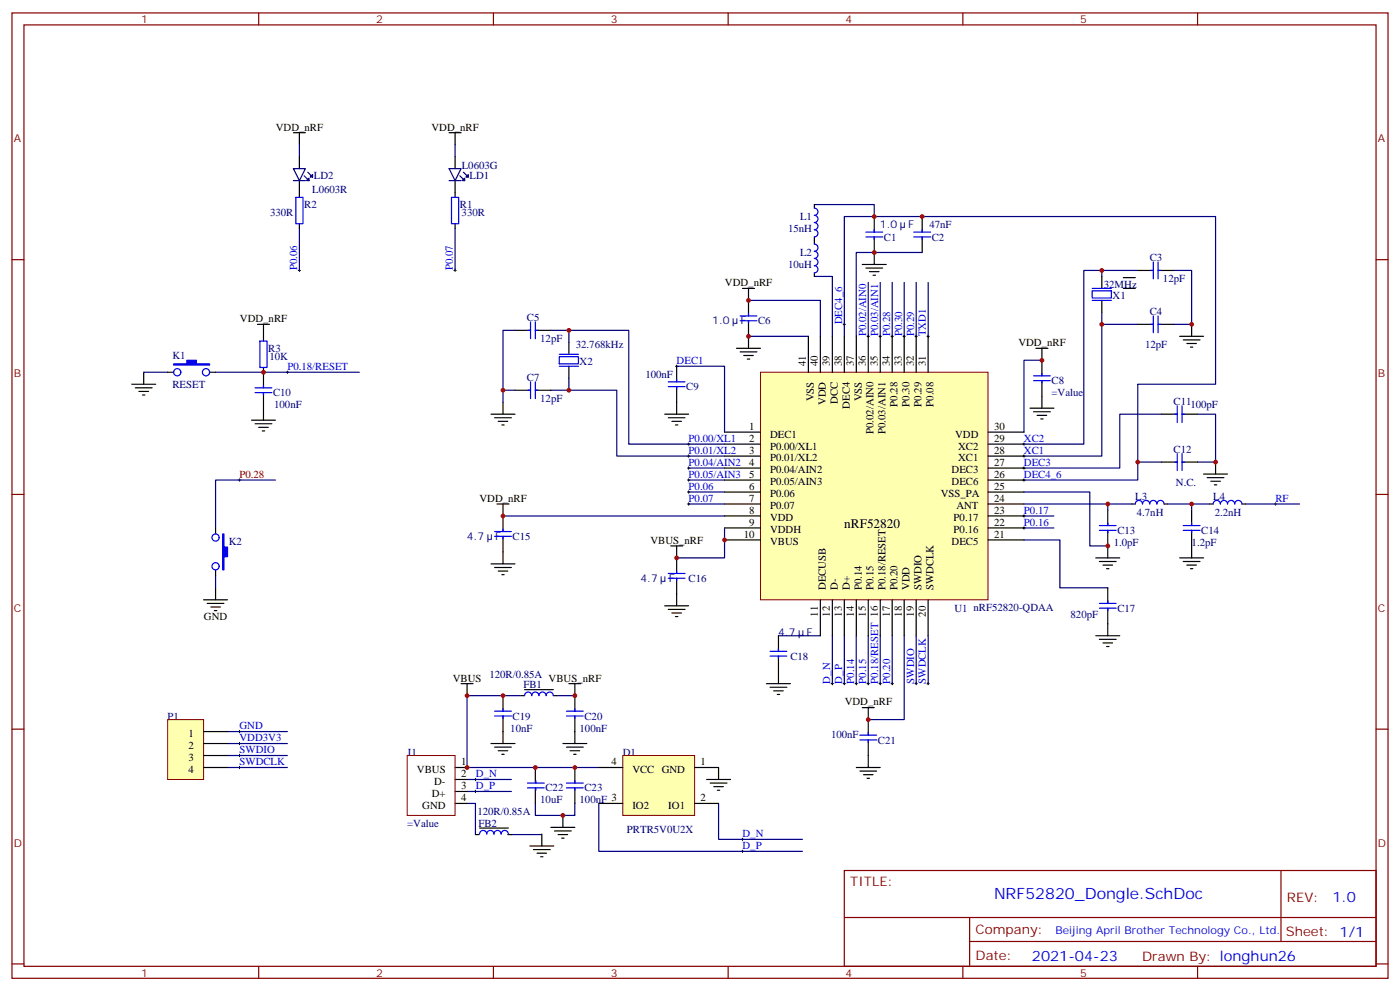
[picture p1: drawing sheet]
<svg xmlns="http://www.w3.org/2000/svg" width="412mm" height="292mm" viewBox="0 0 412 292" stroke-linecap="round" stroke-linejoin="round" font-family="sans-serif">
<g fill="none" stroke="#000" stroke-width=".29">
<path d="M87.8 79.7h.7M88.2 79.3v.7M133.7 79.7h.7M134.1 79.3v.7M248.4 95.5h.7M248.7 95.2v.7M255.4 99.1h.7M255.8 98.7v.7M258.9 99.1h.7M259.3 98.7v.7M262.5 99.1h.7M262.8 98.7v.7"/>
<path d="M266 99.1h.7M266.3 98.7v.7M269.5 99.1h.7M269.9 98.7v.7M273 99.1h.8M273.4 98.7v.7M84.3 109.6h.7M84.7 109.3v.7M199 107.9h.7M199.3 107.5v.7M202.5 130.8h.7M202.5 134.3h.7"/>
<path d="M202.5 137.9h.7M202.8 130.5v.7M202.8 134v.7M202.8 137.5v.7M301.3 130.8h.7M301.3 134.3h.7M301.3 137.9h.7M301.6 130.5v.7M301.6 134v.7M301.6 137.5v.7M70.2 141.4h.7M70.6 141v.7"/>
<path d="M202.5 148.4h.7M202.5 144.9h.7M202.5 141.4h.7M202.8 141v.7M202.8 144.6v.7M202.8 148.1v.7M301.3 141.4h.7M301.3 155.5h.7M301.3 152h.7M301.6 141v.7M301.6 151.6v.7M301.6 155.2v.7"/>
<path d="M375.4 148.4h.7M375.7 148.1v.7M70.2 215.5h.7M70.2 219h.7M70.6 215.1v.7M70.6 218.7v.7M244.8 201.4h.7M245.2 201v.7M248.4 201.4h.7M248.7 201v.7M251.9 201.4h.7M252.2 201v.7"/>
<path d="M255.4 201.4h.7M255.8 201v.7M258.9 201.4h.7M259.3 201v.7M262.5 201.4h.7M262.8 201v.7M269.5 201.4h.7M269.9 201v.7M273 201.4h.8M273.4 201v.7M70.2 222.5h.7M70.2 226.1h.7"/>
<path d="M70.6 222.2v.7M70.6 225.7v.7M139.7 233.1h.7M139.7 229.6h.7M140.1 229.2v.7M140.1 232.8v.7M218.4 250.8h.7M218.4 247.2h.7M218.7 246.9v.7M218.7 250.4v.7"/>
</g>
<g fill="none" stroke="#000" stroke-width=".35">
<path d="M86.4 39.1h3.6M88.2 39.1v3.5M132.3 39.1h3.5M134.1 39.1v3.5M254 77.9h7.1M255.1 79h4.9M257.5 74.4v3.5M75.8 95.5h3.6M77.6 95.5v3.6M218.7 84.9h3.5M220.5 84.9v3.6M220.5 99.1v3.5"/>
<path d="M256.1 80h2.8M257.2 81.1h.7M347.5 99.1h7M351 95.5v3.6M38.8 113.2h7.1M39.9 114.2h4.9M40.9 115.3h2.8M42 116.3h.7M42.3 109.6v3.6M148.2 118.5v3.5M199.3 118.5v3.5M217 102.6h7"/>
<path d="M218 103.6h5M219.1 104.7h2.8M220.1 105.8h.7M305.2 102.6h3.5M306.9 102.6v3.5M306.9 116.7v3.5M348.5 100.1h5M349.6 101.2h2.8M350.7 102.2h.7M74.1 123.8h7M75.1 124.8h5M76.2 125.9h2.8"/>
<path d="M77.3 126.9h.7M77.6 120.2v3.6M144.6 122h7.1M145.7 123h4.9M146.8 124.1h2.8M147.8 125.2h.7M195.8 122h7M196.8 123h5M197.9 124.1h2.8M199 125.2h.7M303.4 120.2h7M304.4 121.3h5"/>
<path d="M305.5 122.3h2.8M306.6 123.4h.7M354.5 139.6h7.1M358.1 136.1v3.5M146.4 148.4h3.5M148.2 148.4v3.6M355.6 140.7h4.9M356.7 141.7h2.8M357.7 142.8h.7M60 176.7h7M61 177.7h5M62.1 178.8h2.8"/>
<path d="M63.1 179.8h.8M63.5 173.1v3.6M144.6 166.1h7.1M145.7 167.1h4.9M146.8 168.2h2.8M147.8 169.3h.7M148.2 162.6v3.5M195.8 178.4h7M196.8 179.5h5M197.6 160.8h3.5M199.3 160.8v3.5M199.3 174.9v3.5"/>
<path d="M322.8 164.3h7M323.8 165.4h5M324.9 166.4h2.8M326 167.5h.7M326.3 160.8v3.5M347.5 164.3h7M348.5 165.4h5M349.6 166.4h2.8M350.7 167.5h.7M351 160.8v3.5M197.9 180.6h2.8M199 181.6h.7"/>
<path d="M229.3 197.8v3.6M322.8 187.3h7M323.8 188.3h5M324.9 189.4h2.8M326 190.4h.7M326.3 183.7v3.6M135.8 201.4h3.5M137.6 201.4v3.5M144.6 219h7.1M148.2 215.5v3.5M165.8 219h7.1M167.6 201.4h3.5"/>
<path d="M169.3 201.4v3.5M169.3 215.5v3.5M225.8 201.4h7M226.8 202.4h5M227.9 203.5h2.8M229 204.5h.7M254 208.4h3.5M255.8 208.4v3.5M145.7 220.1h4.9M146.8 221.1h2.8M147.8 222.2h.7M166.9 220.1h4.9"/>
<path d="M167.9 221.1h2.8M169 222.2h.7M208.1 229.6h7.1M209.2 230.6h4.9M210.3 231.7h2.8M211.3 232.8h.7M211.7 226.1v3.5M252.2 226.1h7.1M253.3 227.1h4.9M254.4 228.2h2.8M255.4 229.2h.7M255.8 222.5v3.6"/>
<path d="M156.1 249.2h7M157.1 250.2h5M158.2 251.3h2.8M159.3 252.4h.7M159.6 245.7v3.5M162.3 243.7h7M163.3 244.8h5M164.4 245.8h2.8M165.5 246.9h.7M165.8 240.2v3.5"/>
</g>
<g fill="none" stroke="#000080" stroke-width=".35">
<path d="M88.2 42.6v3.5M134.1 42.6v3.5M88.2 67.3v12.4M239.9 60.3h17.6v3.5h-8.8v35.3M257.5 63.8h100.6v49.4h-23v22.9M271.6 74.4h-19.4v24.7M324.6 79.7v1.7M335.1 79.7h-15.8v51.1h-17.7M345.7 79.7h5.3v15.8h-5.3M151.7 97.3h-3.5v21.2M162.3 97.3h22.9v33.5h28.2M167.6 97.3v3.5"/>
<path d="M220.5 88.5h21.2v10.6M220.5 99.1h17.6M239.9 81.4h5.3v17.7M255.8 83.2v15.9M259.3 83.2v15.9M262.8 83.2v15.9M266.3 83.2v15.9M269.9 83.2v15.9M273.4 83.2v15.9M324.6 92v3.5M335.1 95.5h-10.5v38.8h-23M42.3 109.6h7.1"/>
<path d="M63.5 109.6h42.3M148.2 114.9h3.5M162.3 114.9h19.4v19.4h31.7M167.6 111.4v3.5M199.3 107.9h14.1v19.4M306.9 106.1h-5.3v21.2M202.8 137.9h10.6M342.2 136.1h-7.1v5.3h-33.5M342.2 122h-12.4v15.9h-28.2M352.8 122h5.3v14.1h-5.3M81.1 141.4h-17.6v14.1M148.2 152h65.2"/>
<path d="M202.8 141.4h10.6M202.8 144.9h10.6M202.8 148.4h10.6M213.4 155.5v8.8h-14.1M301.6 144.9h19.4v15.9h5.3M301.6 159h10.6v14.1h14.1M301.6 148.4h31.8M301.6 155.5h8.8M301.6 152h8.8M326.3 148.4v1.8M344 148.4h12.3M351 148.4v1.8"/>
<path d="M366.9 148.4h15.9M63.5 169.6v3.5M229.3 187.3h12.4M245.2 187.3v14.1M248.7 187.3v14.1M252.2 187.3v14.1M255.8 187.3v14.1M259.3 187.3v14.1M262.8 187.3v14.1M266.3 187.3v24.6h-10.5M269.9 187.3v14.1M273.4 187.3v14.1"/>
<path d="M67 215.5h17.7M67 219h17.7M153.5 204.9h-15.9v21.2h38.8M164 204.9h5.3M67 222.5h17.7M67 226.1h17.7M137.6 236.6h2.5v9.2M137.6 229.6h13M137.6 233.1h13M157.7 236.6v3.6h11.6v-3.6M176.4 236.6v14.2h60M211.7 236.6v10.6h24.7"/>
<path d="M150.6 245.8h8.9"/>
</g>
<path d="M49.4 211.9h10.6v17.7h-10.6z" fill="#ffffb0" stroke="#800000" stroke-width=".29"/>
<g fill="none" stroke="#000" stroke-width=".35">
<path d="M239.9 60.3v1M239.9 69.8v2.1M257.5 63.8v4.6M257.5 69.8v4.6M271.6 63.8v4.6M271.6 69.8v4.6M335.1 79.7h4.6M341.1 79.7h4.6M151.7 97.3h4.6M157.7 97.3h4.6M220.5 88.5v4.6M220.5 94.5v4.6"/>
<path d="M239.9 80.4v1M324.6 81.4v3.5M324.6 88.5v3.5M330.9 84.9h3.5M330.9 81.8h3.5M335.1 95.5h4.6M341.1 95.5h4.6M151.7 114.9h4.6M157.7 114.9h4.6M167.6 100.8v3.6M167.6 107.9v3.5M199.3 107.9v4.6"/>
<path d="M199.3 113.9v4.6M306.9 106.1v4.6M306.9 112.1v4.6M342.2 122h4.6M342.2 136.1h4.6M348.2 122h4.6M348.2 136.1h4.6M148.2 152v4.6M148.2 158v4.6M326.3 150.2v4.6M326.3 156.2v4.6M333.4 148.4h1"/>
<path d="M342.9 148.4h1.1M351 150.2v4.6M351 156.2v4.6M356.3 148.4h1.1M365.8 148.4h1.1M199.3 164.3v4.6M199.3 170.3v4.6M326.3 173.1v4.6M326.3 179.1v4.6M229.3 187.3v4.5M229.3 193.3v4.5M60 215.5h7"/>
<path d="M60 219h7M255.8 211.9v4.6M255.8 217.9v4.6M60 222.5h7M60 226.1h7"/>
</g>
<g fill="none" stroke="#00f" stroke-width=".35">
<path d="M239.9 61.3a1.06 1.06 0 0 1 1 1.1 1.06 1.06 0 0 1-1 1 1.06 1.06 0 0 1 1 1.1 1.06 1.06 0 0 1-1 1 1.06 1.06 0 0 1 1 1.1 1.06 1.06 0 0 1-1 1.1 1.06 1.06 0 0 1 1 1 1.06 1.06 0 0 1-1 1.1M239.9 71.9a1.06 1.06 0 0 1 1 1.1 1.06 1.06 0 0 1-1 1 1.06 1.06 0 0 1 1 1.1 1.06 1.06 0 0 1-1 1 1.06 1.06 0 0 1 1 1.1 1.06 1.06 0 0 1-1 1 1.06 1.06 0 0 1 1 1.1 1.06 1.06 0 0 1-1 1.1M255.1 68.4h4.9M255.1 69.8h4.9M257.5 67.7v.7M257.5 69.8v.7M269.2 68.4h4.9M269.2 69.8h4.9M271.6 67.7v.7M271.6 69.8v.7M339 79.7h.7M339.7 77.2v4.9"/>
<path d="M341.1 77.2v4.9M341.1 79.7h.7M155.6 97.3h.7M156.3 94.8v5M157.7 94.8v5M157.7 97.3h.7M218 94.5h5M218 93.1h5M220.5 92.4v.7M220.5 94.5v.7M321.7 85.7h5.7v2.1h-5.7zM321.7 88.5h5.7"/>
<path d="M321.7 84.9h5.7M339 95.5h.7M339.7 93.1v4.9M341.1 93.1v4.9M341.1 95.5h.7M155.6 114.9h.7M156.3 112.5v4.9M157.7 112.5v4.9M157.7 114.9h.7M164.7 105.1h5.7v2.1h-5.7zM164.7 104.4h5.7M164.7 107.9h5.7"/>
<path d="M196.8 113.9h5M196.8 112.5h5M199.3 111.8v.7M199.3 113.9v.7M304.4 112.1h5M304.4 110.7h5M306.9 110v.7M306.9 112.1v.7M346.8 119.5v5M348.2 119.5v5M346.1 122h.7M346.1 136.1h.7"/>
<path d="M346.8 133.6v5M348.2 133.6v5M348.2 122h.7M348.2 136.1h.7M145.7 158h4.9M145.7 156.6h4.9M148.2 155.9v.7M148.2 158v.7M323.8 154.8h5M323.8 156.2h5M326.3 154.1v.7M326.3 156.2v.7"/>
<path d="M334.4 148.4a1.06 1.06 0 0 1 1.1-1 1.06 1.06 0 0 1 1 1 1.06 1.06 0 0 1 1.1-1 1.06 1.06 0 0 1 1.1 1 1.06 1.06 0 0 1 1-1 1.06 1.06 0 0 1 1.1 1 1.06 1.06 0 0 1 1-1 1.06 1.06 0 0 1 1.1 1M348.5 154.8h5M348.5 156.2h5M351 154.1v.7M351 156.2v.7M357.4 148.4a1.06 1.06 0 0 1 1-1 1.06 1.06 0 0 1 1.1 1 1.06 1.06 0 0 1 1-1 1.06 1.06 0 0 1 1.1 1 1.06 1.06 0 0 1 1.1-1 1.06 1.06 0 0 1 1 1 1.06 1.06 0 0 1 1.1-1 1.06 1.06 0 0 1 1 1M196.8 170.3h5M196.8 168.9h5M199.3 168.2v.7M199.3 170.3v.7M323.8 179.1h5M323.8 177.7h5"/>
<path d="M326.3 177v.7M326.3 179.1v.7M226.8 193.3h5M226.8 191.8h5M229.3 191.1v.7M229.3 193.3v.7M253.3 217.9h4.9M253.3 216.5h4.9M255.8 215.8v.7M255.8 217.9v.8"/>
</g>
<path d="M224 109.6h67v67.1h-67z" fill="#ffffb0" stroke="#800000" stroke-width=".29"/>
<g fill="none" stroke="#000" stroke-width=".35">
<path d="M88.2 46.1v3.6M88.2 53.2v4.9M88.2 65.9v1.4M77.6 99.1v1.4M238.1 99.1v10.5M241.7 99.1v10.5M245.2 99.1v10.5M248.7 99.1v10.5M252.2 99.1v10.5M255.8 99.1v10.5M259.3 99.1v10.5M262.8 99.1v10.5"/>
<path d="M266.3 99.1v10.5M269.9 99.1v10.5M273.4 99.1v10.5M77.6 108.2v6M77.6 115.6v4.6M213.4 127.3h10.6M213.4 137.9h10.6M213.4 134.3h10.6M213.4 130.8h10.6M291 127.3h10.6M291 137.9h10.6M291 134.3h10.6"/>
<path d="M291 130.8h10.6M213.4 144.9h10.6M213.4 148.4h10.6M213.4 141.4h10.6M213.4 152h10.6M213.4 155.5h10.6M213.4 159h10.6M291 144.9h10.6M291 148.4h10.6M291 141.4h10.6M291 152h10.6M291 155.5h10.6"/>
<path d="M291 159h10.6M241.7 176.7v10.6M245.2 176.7v10.6M248.7 176.7v10.6M252.2 176.7v10.6M255.8 176.7v10.6M259.3 176.7v10.6M262.8 176.7v10.6M266.3 176.7v10.6M269.9 176.7v10.6M273.4 176.7v10.6"/>
</g>
<path d="M86.4 49.7h3.6l-1.8 3.5zM86.4 53.2h3.6M89.6 51.8l1.4 1.4v-.7l-.7 .7h.7M90.7 50.7l1.4 1.4v-.7l-.7 .7h.7" fill="none" stroke="#120380" stroke-width=".35"/>
<path d="M87.1 58.1h2.2v7.8h-2.2zM75.1 114.2h5M75.1 115.6h5M76.6 100.5h2.1v7.7h-2.1zM77.6 113.5v.7M77.6 115.6v.7" fill="none" stroke="#00f" stroke-width=".35"/>
<path d="M183.4 222.5h21.2v17.7h-21.2z" fill="#ffffb0" stroke="#800000" stroke-width=".29"/>
<g fill="none" stroke="#000" stroke-width=".35">
<path d="M134.1 46.1v3.6M134.1 53.2v4.9M134.1 65.9v1.4M49.4 109.6h1.8M61.7 109.6h1.8M63.5 155.5v1.8M63.5 167.9v1.7M148.2 204.9v4.6M148.2 210.9v4.6M153.5 204.9h1M154.5 203.1h8.5M163 204.9h1"/>
<path d="M169.3 204.9v4.6M169.3 210.9v4.6M134.1 226.1h3.5M134.1 236.6h3.5M134.1 229.6h3.5M134.1 233.1h3.5M157.7 226.1v4.5M157.7 232.1v4.5M169.3 226.1v4.5M169.3 232.1v4.5M176.4 226.1h7M176.4 236.6h7"/>
<path d="M204.6 226.1h7.1M204.6 236.6h7.1M140.1 245.8h1M141.3 243.9h8.4M149.6 245.8h1"/>
</g>
<g fill="none" stroke="#00f" stroke-width=".35">
<path d="M133 58.1h2.1v7.8h-2.1zM145.7 209.5h4.9M145.7 210.9h4.9M148.2 208.8v.7M148.2 210.9v.7M154.5 204.9a1.06 1.06 0 0 1 1.1-1.1 1.06 1.06 0 0 1 1 1.1 1.06 1.06 0 0 1 1.1-1.1 1.06 1.06 0 0 1 1 1.1 1.06 1.06 0 0 1 1.1-1.1 1.06 1.06 0 0 1 1.1 1.1 1.06 1.06 0 0 1 1-1.1 1.06 1.06 0 0 1 1.1 1.1M166.9 209.5h4.9M166.9 210.9h4.9M169.3 208.8v.7M169.3 210.9v.7M155.4 230.6h4.9M155.4 232.1h4.9"/>
<path d="M157.8 229.9v.7M157.8 232.1v.7M166.9 230.6h4.9M166.9 232.1h4.9M169.3 229.9v.7M169.3 232.1v.7M149.7 245.7a1.06 1.06 0 0 0-1-1.1 1.06 1.06 0 0 0-1.1 1.1 1.06 1.06 0 0 0-1-1.1 1.06 1.06 0 0 0-1.1 1.1 1.06 1.06 0 0 0-1.1-1.1 1.06 1.06 0 0 0-1 1.1 1.06 1.06 0 0 0-1.1-1.1 1.06 1.06 0 0 0-1 1.1"/>
<circle cx="52.2" cy="109.6" r="1.06"/>
<circle cx="60.7" cy="109.6" r="1.06"/>
<circle cx="63.5" cy="158.3" r="1.06"/>
<circle cx="63.5" cy="166.8" r="1.06"/>
</g>
<path d="M119.9 222.5h14.2v17.7h-14.2z" fill="none" stroke="#800000" stroke-width=".29"/>
<g fill="#00f" stroke="#00f" stroke-width=".35">
<path d="M65.6 157.3h.4v3.8h1v2.9h-1v3.9h-.4z"/>
<path d="M51.2 107.2h3.8v-1.1h2.9v1.1h3.8v.3h-10.5z"/>
</g>
<path d="M132.3 49.7h3.5l-1.7 3.5zM132.3 53.2h3.5M135.5 51.8l1.4 1.4v-.7l-.7 .7h.7M136.5 50.7l1.4 1.4v-.7l-.7 .7h.7" fill="none" stroke="#120380" stroke-width=".35"/>
<path d="M134.1 67.3v12.4" fill="none" stroke="#000080" stroke-width=".35"/>
<g fill="none" stroke="#870000" stroke-width=".35">
<path d="M3.5 3.8h405.4v284.3h-405.4zM7.1 7.3h398.2v277.3h-398.2zM76.2 3.8v3.5M145.3 3.8v3.5M214.5 3.8v3.5M283.6 3.8v3.5M352.8 3.8v3.5M3.5 76.5h3.6M405.3 76.5h3.6M3.5 145.6h3.6M405.3 145.6h3.6M3.5 214.8h3.6"/>
<path d="M405.3 214.8h3.6M248.7 256.4h156.6v28.2h-156.6zM377.3 256.4v20.9M248.7 270.2h156.5M285.6 277.3h119.6M285.6 270.2v14.2M3.5 283.9h3.6M76.2 284.6v3.5M145.3 284.6v3.5M214.5 284.6v3.5M283.6 284.6v3.5M352.8 284.6v3.5"/>
<path d="M405.3 283.9h3.6"/>
</g>
<g fill="#c00">
<circle cx="77.6" cy="109.6" r=".71"/>
<circle cx="137.6" cy="226.1" r=".71"/>
<circle cx="137.6" cy="204.9" r=".71"/>
<circle cx="148.2" cy="204.9" r=".71"/>
<circle cx="148.2" cy="152" r=".71"/>
<circle cx="148.2" cy="114.9" r=".71"/>
<circle cx="157.7" cy="226.1" r=".71"/>
<circle cx="165.8" cy="240.2" r=".71"/>
<circle cx="167.6" cy="114.9" r=".71"/>
<circle cx="167.6" cy="97.3" r=".71"/>
<circle cx="169.3" cy="226.1" r=".71"/>
<circle cx="169.3" cy="204.9" r=".71"/>
<circle cx="199.3" cy="164.3" r=".71"/>
<circle cx="213.4" cy="159" r=".71"/>
<circle cx="220.5" cy="99.1" r=".71"/>
<circle cx="220.5" cy="88.5" r=".71"/>
<circle cx="255.8" cy="211.9" r=".71"/>
<circle cx="257.5" cy="74.4" r=".71"/>
<circle cx="257.5" cy="63.8" r=".71"/>
<circle cx="271.6" cy="63.8" r=".71"/>
<circle cx="306.9" cy="106.1" r=".71"/>
<circle cx="324.6" cy="95.5" r=".71"/>
<circle cx="324.6" cy="79.7" r=".71"/>
<circle cx="326.3" cy="160.8" r=".71"/>
<circle cx="326.3" cy="148.4" r=".71"/>
<circle cx="335.1" cy="136.1" r=".71"/>
<circle cx="351" cy="148.4" r=".71"/>
<circle cx="351" cy="95.5" r=".71"/>
<circle cx="358.1" cy="136.1" r=".71"/>
</g>
<text font-size="4.6" fill="#00f" x="292.8" y="264.9">NRF52820_Dongle.SchDoc</text>
<g font-size="4.2" fill="#00f">
<text x="392.5" y="265.7">1.0</text>
<text x="304" y="283">2021-04-23</text>
</g>
<text font-size="3.9" x="248.7" y="155.5">nRF52820</text>
<g font-size="3.9" fill="#800">
<text x="250.5" y="261">TITLE:</text>
<text x="379.1" y="265.7">REV:</text>
<text x="287.4" y="275.2">Company:</text>
<text x="378.7" y="275.8">Sheet: 1/1</text>
<text x="287.4" y="282.9">Date:</text>
<text x="336.4" y="282.9">Drawn By: longhun26</text>
</g>
<g font-size="3.2" fill="#800">
<text x="41.6" y="6.8">1</text>
<text x="110.8" y="6.8">2</text>
<text x="179.9" y="6.8">3</text>
<text x="249.1" y="6.8">4</text>
<text x="318.2" y="6.8">5</text>
<text x="4.1" y="41.9">A</text>
<text x="405.9" y="41.9">A</text>
<text x="4.1" y="111.1">B</text>
<text x="405.9" y="111.1">B</text>
<text x="4.1" y="180.2">C</text>
<text x="405.9" y="180.2">C</text>
<text x="4.1" y="249.3">D</text>
<text x="405.9" y="249.3">D</text>
<text x="41.6" y="287.6">1</text>
<text x="110.8" y="287.6">2</text>
<text x="179.9" y="287.6">3</text>
<text x="249.1" y="287.6">4</text>
<text x="318.2" y="287.6">5</text>
</g>
<g font-size="3.2">
<text x="81.3" y="38.5">VDD_nRF</text>
<text x="127.1" y="38.5">VDD_nRF</text>
<text x="213.6" y="84.3">VDD_nRF</text>
<text x="70.7" y="94.9">VDD_nRF</text>
<text x="300" y="102">VDD_nRF</text>
<text x="237.4" y="107.9" transform="rotate(-90 237.4 107.9)">41</text>
<text x="240.9" y="107.9" transform="rotate(-90 240.9 107.9)">40</text>
<text x="244.5" y="107.9" transform="rotate(-90 244.5 107.9)">39</text>
<text x="248" y="107.9" transform="rotate(-90 248 107.9)">38</text>
<text x="251.5" y="107.9" transform="rotate(-90 251.5 107.9)">37</text>
<text x="255.1" y="107.9" transform="rotate(-90 255.1 107.9)">36</text>
<text x="258.6" y="107.9" transform="rotate(-90 258.6 107.9)">35</text>
<text x="262.1" y="107.9" transform="rotate(-90 262.1 107.9)">34</text>
<text x="265.6" y="107.9" transform="rotate(-90 265.6 107.9)">33</text>
<text x="269.2" y="107.9" transform="rotate(-90 269.2 107.9)">32</text>
<text x="272.7" y="107.9" transform="rotate(-90 272.7 107.9)">31</text>
<text x="239.7" y="118.2" transform="rotate(-90 239.7 118.2)">VSS</text>
<text x="243.2" y="119.3" transform="rotate(-90 243.2 119.3)">VDD</text>
<text x="246.8" y="118.9" transform="rotate(-90 246.8 118.9)">DCC</text>
<text x="253.8" y="118.2" transform="rotate(-90 253.8 118.2)">VSS</text>
<text x="264.4" y="119.8" transform="rotate(-90 264.4 119.8)">P0.28</text>
<text x="267.9" y="119.8" transform="rotate(-90 267.9 119.8)">P0.30</text>
<text x="271.5" y="119.8" transform="rotate(-90 271.5 119.8)">P0.29</text>
<text x="275" y="119.8" transform="rotate(-90 275 119.8)">P0.08</text>
<text x="250.3" y="120.4" transform="rotate(-90 250.3 120.4)">DEC4</text>
<text x="220.7" y="126.6">1</text>
<text x="220.7" y="130.1">2</text>
<text x="226.8" y="128.9">DEC1</text>
<text x="257.4" y="127.9" transform="rotate(-90 257.4 127.9)">P0.02/AIN0</text>
<text x="260.9" y="127.9" transform="rotate(-90 260.9 127.9)">P0.03/AIN1</text>
<text x="281.4" y="128.9">VDD</text>
<text x="292.8" y="130.1">29</text>
<text x="292.8" y="126.6">30</text>
<text x="220.7" y="133.6">3</text>
<text x="220.7" y="137.2">4</text>
<text x="226.8" y="132.4">P0.00/XL1</text>
<text x="226.8" y="135.9">P0.01/XL2</text>
<text x="282.3" y="135.9">XC1</text>
<text x="282.3" y="132.4">XC2</text>
<text x="292.8" y="137.2">27</text>
<text x="292.8" y="133.6">28</text>
<text x="220.7" y="140.7">5</text>
<text x="226.8" y="139.5">P0.04/AIN2</text>
<text x="226.8" y="143">P0.05/AIN3</text>
<text x="280.3" y="143">DEC6</text>
<text x="280.3" y="139.5">DEC3</text>
<text x="292.8" y="140.7">26</text>
<text x="141.2" y="147.8">VDD_nRF</text>
<text x="220.7" y="147.7">7</text>
<text x="220.7" y="144.2">6</text>
<text x="226.8" y="146.5">P0.06</text>
<text x="277.1" y="146.5">VSS_PA</text>
<text x="292.8" y="144.2">25</text>
<text x="292.8" y="147.7">24</text>
<text x="220.7" y="151.3">8</text>
<text x="220.7" y="154.8">9</text>
<text x="226.8" y="150">P0.07</text>
<text x="226.8" y="153.6">VDD</text>
<text x="280.9" y="153.6">P0.17</text>
<text x="281.7" y="150">ANT</text>
<text x="292.8" y="154.8">22</text>
<text x="292.8" y="151.3">23</text>
<text x="191.6" y="160.2">VBUS_nRF</text>
<text x="219.1" y="158.3">10</text>
<text x="226.8" y="157.1">VDDH</text>
<text x="226.8" y="160.6">VBUS</text>
<text x="280.3" y="160.6">DEC5</text>
<text x="280.9" y="157.1">P0.16</text>
<text x="292.8" y="158.3">21</text>
<text x="243.2" y="173.8" transform="rotate(-90 243.2 173.8)">DECUSB</text>
<text x="246.8" y="173.8" transform="rotate(-90 246.8 173.8)">D-</text>
<text x="250.3" y="173.8" transform="rotate(-90 250.3 173.8)">D+</text>
<text x="253.8" y="173.8" transform="rotate(-90 253.8 173.8)">P0.14</text>
<text x="257.4" y="173.8" transform="rotate(-90 257.4 173.8)">P0.15</text>
<text x="260.9" y="173.8" transform="rotate(-90 260.9 173.8)">P0.18/RESET</text>
<text x="264.4" y="173.8" transform="rotate(-90 264.4 173.8)">P0.20</text>
<text x="267.9" y="173.8" transform="rotate(-90 267.9 173.8)">VDD</text>
<text x="271.5" y="173.8" transform="rotate(-90 271.5 173.8)">SWDIO</text>
<text x="275" y="173.8" transform="rotate(-90 275 173.8)">SWDCLK</text>
<text x="60.1" y="182.7">GND</text>
<text x="240.9" y="181.6" transform="rotate(-90 240.9 181.6)">11</text>
<text x="244.5" y="181.6" transform="rotate(-90 244.5 181.6)">12</text>
<text x="248" y="181.6" transform="rotate(-90 248 181.6)">13</text>
<text x="251.5" y="181.6" transform="rotate(-90 251.5 181.6)">14</text>
<text x="255.1" y="181.6" transform="rotate(-90 255.1 181.6)">15</text>
<text x="262.1" y="181.6" transform="rotate(-90 262.1 181.6)">17</text>
<text x="265.6" y="181.6" transform="rotate(-90 265.6 181.6)">18</text>
<text x="269.2" y="181.6" transform="rotate(-90 269.2 181.6)">19</text>
<text x="272.7" y="181.6" transform="rotate(-90 272.7 181.6)">20</text>
<text x="133.4" y="200.7">VBUS</text>
<text x="161.6" y="200.7">VBUS_nRF</text>
<text x="248.8" y="207.8">VDD_nRF</text>
<text x="55.6" y="217.1">1</text>
<text x="55.6" y="220.6">2</text>
<text x="55.6" y="224.1">3</text>
<text x="55.6" y="227.6">4</text>
<text x="122.8" y="227.6">VBUS</text>
<text x="135.8" y="225.4">1</text>
<text x="180.1" y="225.4">4</text>
<text x="186.3" y="227.6">VCC GND</text>
<text x="206.4" y="225.4">1</text>
<text x="127.9" y="231.2">D-</text>
<text x="135.8" y="228.9">2</text>
<text x="135.8" y="232.4">3</text>
<text x="124.4" y="238.2">GND</text>
<text x="127.2" y="234.7">D+</text>
<text x="135.8" y="235.9">4</text>
<text x="186.3" y="238.2">IO2</text>
<text x="196.9" y="238.2">IO1</text>
<text x="206.4" y="235.9">2</text>
</g>
<g font-size="3.2" fill="#000080">
<text x="92.4" y="52.8">LD2</text>
<text x="136" y="49.7">L0603G</text>
<text x="138.3" y="52.8">LD1</text>
<text x="91.9" y="56.7">L0603R</text>
<text x="79.5" y="63.8">330R</text>
<text x="89.6" y="61.3">R2</text>
<text x="135.5" y="61.3">R1</text>
<text x="136" y="63.7">330R</text>
<text x="235.7" y="64.8">L1</text>
<text x="232.1" y="68.4">15nH</text>
<text x="259.2" y="67.3">1.0</text>
<text x="260.3" y="70.8">C1</text>
<text x="267.5" y="67.3">F</text>
<text x="273.8" y="67.3">47nF</text>
<text x="274.5" y="70.8">C2</text>
<text x="235.7" y="75.4">L2</text>
<text x="338.7" y="76.8">C3</text>
<text x="232.1" y="79">10uH</text>
<text x="342.6" y="83.2">12pF</text>
<text x="325.2" y="84.9">32MHz</text>
<text x="327.7" y="88.1">X1</text>
<text x="155.2" y="94.5">C5</text>
<text x="209.8" y="95.5">1.0</text>
<text x="218.1" y="95.5">F</text>
<text x="223.3" y="95.5">C6</text>
<text x="338.7" y="92.7">C4</text>
<text x="159.1" y="100.8">12pF</text>
<text x="50.8" y="105.8">K1</text>
<text x="79" y="103.6">R3</text>
<text x="79.4" y="106.1">10K</text>
<text x="169.6" y="102.6">32.768kHz</text>
<text x="170.7" y="107.5">X2</text>
<text x="337.3" y="102.6">12pF</text>
<text x="155.2" y="112.1">C7</text>
<text x="190.1" y="111.4">100nF</text>
<text x="309.7" y="113.2">C8</text>
<text x="50.8" y="114.2">RESET</text>
<text x="80.4" y="116.7">C10</text>
<text x="159.1" y="118.4">12pF</text>
<text x="202.1" y="114.9">C9</text>
<text x="309.7" y="116.7">=Value</text>
<text x="345.7" y="119.2">C11</text>
<text x="80.8" y="120.2">100nF</text>
<text x="350.6" y="120.2">100pF</text>
<text x="345.7" y="133.3">C12</text>
<text x="346.4" y="143.1">N.C.</text>
<text x="334.4" y="147.4">L3</text>
<text x="357.4" y="147.4">L4</text>
<text x="334.9" y="152">4.7nH</text>
<text x="357.8" y="151.9">2.2nH</text>
<text x="67.4" y="160.4">K2</text>
<text x="137.5" y="159">4.7</text>
<text x="145.8" y="159">F</text>
<text x="151" y="159">C15</text>
<text x="328.1" y="160.8">1.0pF</text>
<text x="329.1" y="157.3">C13</text>
<text x="351" y="160.8">1.2pF</text>
<text x="353.8" y="157.3">C14</text>
<text x="188.6" y="171.3">4.7</text>
<text x="197" y="171.3">F</text>
<text x="202.8" y="171.4">C16</text>
<text x="281.2" y="180.2">U1 nRF52820-QDAA</text>
<text x="315.4" y="181.9">820pF</text>
<text x="329.1" y="180.2">C17</text>
<text x="229.2" y="187.2">4.7</text>
<text x="237.6" y="187.2">F</text>
<text x="232.8" y="194.3">C18</text>
<text x="144.2" y="199.6">120R/0.85A</text>
<text x="154.2" y="202.8">FB1</text>
<text x="49.4" y="211.9">P1</text>
<text x="150.3" y="215.5">10nF</text>
<text x="151" y="211.9">C19</text>
<text x="170.7" y="215.5">100nF</text>
<text x="172.2" y="211.9">C20</text>
<text x="244.8" y="217.2">100nF</text>
<text x="258.6" y="219">C21</text>
<text x="119.9" y="222.5">J1</text>
<text x="183.4" y="222.5">D1</text>
<text x="160.7" y="233.1">C22</text>
<text x="172.2" y="233.1">C23</text>
<text x="159.1" y="236.6">10uF</text>
<text x="170.7" y="236.6">100nF 3</text>
<text x="119.9" y="243.7">=Value</text>
<text x="140.6" y="240.2">120R/0.85A</text>
<text x="140.9" y="243.5">FB2</text>
<text x="184.7" y="245.4">PRTR5V0U2X</text>
</g>
<g font-size="3.2" fill="#00f">
<text x="87.6" y="79.7" transform="rotate(-90 87.6 79.7)">P0.06</text>
<text x="133.4" y="79.7" transform="rotate(-90 133.4 79.7)">P0.07</text>
<text x="248.1" y="95.5" transform="rotate(-90 248.1 95.5)">DEC4_6</text>
<text x="255.1" y="99.1" transform="rotate(-90 255.1 99.1)">P0.02/AIN0</text>
<text x="258.7" y="99.1" transform="rotate(-90 258.7 99.1)">P0.03/AIN1</text>
<text x="262.2" y="99.1" transform="rotate(-90 262.2 99.1)">P0.28</text>
<text x="265.7" y="99.1" transform="rotate(-90 265.7 99.1)">P0.30</text>
<text x="269.2" y="99.1" transform="rotate(-90 269.2 99.1)">P0.29</text>
<text x="272.8" y="99.1" transform="rotate(-90 272.8 99.1)">TXD1</text>
<text x="199.3" y="107.2">DEC1</text>
<text x="84.7" y="109">P0.18/RESET</text>
<text x="202.8" y="130.2">P0.00/XL1</text>
<text x="301.6" y="130.2">XC2</text>
<text x="202.8" y="133.7">P0.01/XL2</text>
<text x="202.8" y="137.2">P0.04/AIN2</text>
<text x="301.6" y="133.7">XC1</text>
<text x="301.6" y="137.2">DEC3</text>
<text x="202.8" y="140.8">P0.05/AIN3</text>
<text x="301.6" y="140.8">DEC4_6</text>
<text x="202.8" y="144.3">P0.06</text>
<text x="202.8" y="147.8">P0.07</text>
<text x="375.7" y="147.8">RF</text>
<text x="301.6" y="154.9">P0.16</text>
<text x="301.6" y="151.3">P0.17</text>
<text x="244.5" y="201.4" transform="rotate(-90 244.5 201.4)">D_N</text>
<text x="248.1" y="201.4" transform="rotate(-90 248.1 201.4)">D_P</text>
<text x="251.6" y="201.4" transform="rotate(-90 251.6 201.4)">P0.14</text>
<text x="255.1" y="201.4" transform="rotate(-90 255.1 201.4)">P0.15</text>
<text x="258.7" y="201.4" transform="rotate(-90 258.7 201.4)">P0.18/RESET 16</text>
<text x="262.2" y="201.4" transform="rotate(-90 262.2 201.4)">P0.20</text>
<text x="269.2" y="201.4" transform="rotate(-90 269.2 201.4)">SWDIO</text>
<text x="272.8" y="201.4" transform="rotate(-90 272.8 201.4)">SWDCLK</text>
<text x="70.6" y="214.8">GND</text>
<text x="70.6" y="218.4">VDD3V3</text>
<text x="70.6" y="221.9">SWDIO</text>
<text x="70.6" y="225.4">SWDCLK</text>
<text x="140.2" y="232.5">D_P</text>
<text x="140.2" y="229">D_N</text>
<text x="218.7" y="250.1">D_P</text>
<text x="218.7" y="246.6">D_N</text>
<text x="310.9" y="275.2">Beijing April Brother Technology Co., Ltd.</text>
</g>
<text font-size="3.2" fill="#800000" x="70.6" y="140.8">P0.28</text>
</svg>
